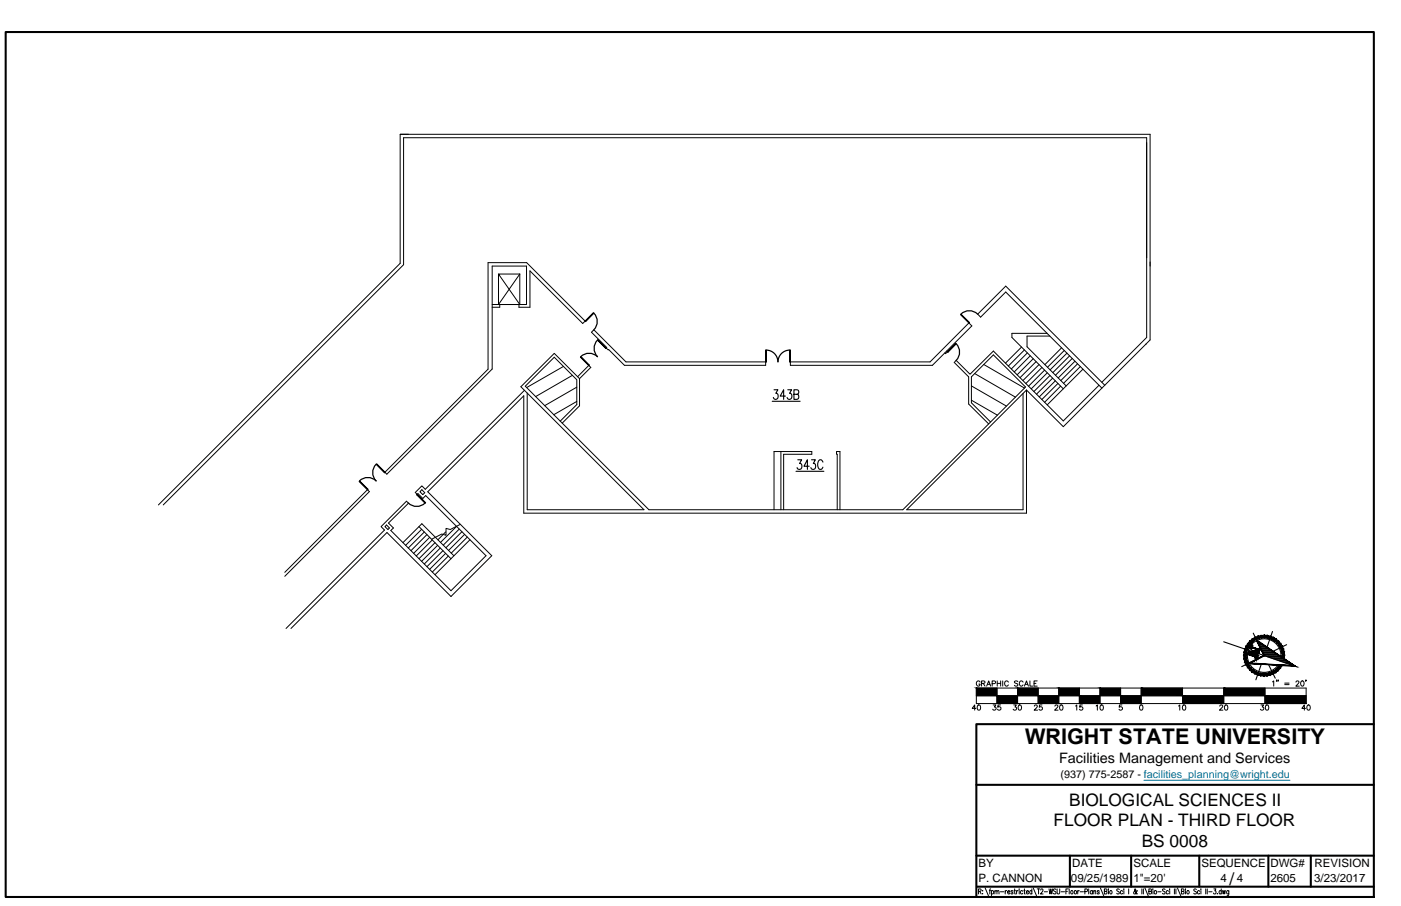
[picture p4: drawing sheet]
<svg xmlns="http://www.w3.org/2000/svg" width="432mm" height="279mm" viewBox="0 0 432 279" stroke-linecap="round" stroke-linejoin="round" font-family="sans-serif">
<!-- layer: A-EXISTING -->
<g fill="none" stroke="#000" stroke-width=".31">
<path d="M123.3 41.4h231.2v63.4l-26.8 26.8-11.3-11.3M125.9 41.4h-2.6v39.8l-74.5 74.5M151.7 93.9h10.6v-11.8h-10.6v31.7l-32.5 32.4-.6-.6 31.8-31.8v-32.8h11.9l18.1 18-.8 .8-16.3-16.3v11.3h-3.4v-.9M153.6 84.5v9.4M154 93.9v.9h-2.3M160.2 84.5h-6.6l6.6 9.4h-6.6M160.2 84.5l-6.6 9.4M160.2 84.5v9.4M178 116.2l3.5-3.5 .6 .6-3.5 3.5M178.6 116.8l-7.8-7.8-10.3 10.3 38 37.9h-36v-36M178.6 116.8v8.4l-5.3 5.3M183 101.7l9.9 9.9h43.1v1.1h-43.5l-4.9-4.9-.1 .1-.7-.6 .2-.1-4.7-4.7z"/>
<path d="M243.6 111.6h43.1l11.9-12 .9 .9-12.1 12.2h-43.8zM291.8 108.3l.2 .2-.6 .6-.2-.2M314.8 107l-4.9 5M315.7 107.9l-4.9 5M316.6 108.9l-4.9 4.9M317.5 109.7l-4.9 5M318.4 110.6l-4.9 5M319.3 111.5l-4.9 5M320.2 112.5l-4.9 4.9M321.1 113.3l-4.9 5M322 114.1l-5 5M322.7 102.8h-10.8v1.3l15.8 15.8"/>
<path d="M322.8 115l-4.9 4.9M323.6 103.6h-7.1v3.3l12.1 12.1M323.6 115.8l-4.9 4.9M324.4 116.6l-4.9 5M325.3 117.4l-5 5M326.1 118.3l-5 4.9M326.9 119.1l-4.9 5M327.2 107.2l-5.2 5.3M328 108.1l-5.2 5.2M328.9 108.9l-5.2 5.2M329.7 109.7l-5.2 5.2M330.5 110.5l-5.2 5.2"/>
<path d="M331.3 111.4l-5.1 5.2M332.1 112.2l-5.1 5.2M333 113l-5.2 5.2M333.8 113.8l-11 11.1M338.7 118.8l-11 11-21.5-21.5-7.2 7.1-4.3-4.3-.6 .7 4.4 4.4v8.4l6.2 6.1M339.6 117.9l13.8-13.8v-61.6h-229v39.1l-74.1 74.1M340.5 118.8l-30.5-30.6-8.7 8.7 .9 .9 7.8-7.7 29.6 29.6M353.2 106.1v.1M161.6 120.4l-30.5 30.5-1.1-1.1-2 2.1 .6 .6 .2-.3 1.5 1.5 .9-.9 18.6 18.6-10.8 10.8-18.5-18.6 .8-.8-1.6-1.5 6.2-6.1-.6-.6-7.9 7.8 1.1 1.1-30.3 30.3M172.6 129.9l5.2-5.1v-7.7l-7-6.9-8.9 8.9 38.1 38.1h78.3l37.8-37.8-9.9-10-6.8 6.8v8l5.9 5.9M240.7 139.2v18M316.4 120.3v38h-155v-36.2l-29.6 29.6 19.8 19.7-12.6 12.6-19.7-19.8-29.6 29.6"/>
<path d="M316.4 120.3l-36.9 36.9h35.8v-35.9M130 151l.9 .9-.6 .6-.9-.8zM238.6 157.2v-18h11.6v.9h-8.7v17.1M258 157.2v-17.1h-.2v-.9h1.1v18M87.8 176.5l25.5-25.5 .5 .6-26 26.1M118.6 162.4l.5-.5 .9 .9-.4 .5zM124.2 167.4l5.8-5.9 9.9 9.9M129.1 162.4l9.9 9.9M129.9 163.3l-4.9 4.9M130.8 164.1l-5 4.9M131.6 164.9l-4.9 4.9M132.4 165.7l-4.9 5"/>
<path d="M133.2 166.5l-4.9 5M134.1 167.4l-5 4.9M134.9 168.2l-5 4.9M135.7 169l-4.9 4.9M136.5 169.8l-4.9 5M137.3 164.1l-2.3 2.4M137.3 170.7l-4.9 4.9M138.2 171.5l-5 4.9M140.7 162.3l-4.9 5M141.5 163.2l-4.9 4.9M141.8 161.7l-3 1.6-1.3-.3v2.1l-1.3-.4-3.1 1.6M142.4 164l-5 4.9"/>
<path d="M143.2 164.8l-4.9 4.9M144 165.6l-4.9 5M144.8 166.5l-10.7 10.7"/>
</g>
<!-- layer: HATCH -->
<path d="M173.7 113l-11.4 6.5M176.4 115.8l-11.3 6.5M177.8 119.4l-9.9 5.7M299.4 119l10.8 6.2M300.4 115.2l12.6 7.3M303.2 112.4l12.6 7.3M177.8 123.8l-7.1 4.1M299.4 123.4l8 4.6" fill="none" stroke="#000" stroke-width=".31"/>
<!-- layer: A-DOOR -->
<g fill="none" stroke="#000" stroke-width=".38">
<path d="M182.9 96.4l.1 .2-2.5 2.6-.1-.2zM183 96.6a3.6 3.6 0 0 1 0 5.1M296.2 96.9l2.6 2.6-.2 .1zM301.3 96.9a3.6 3.6 0 0 0-5.1 0M178.9 110.1l.1-.1 2.6 2.6-.1 .1zM184.2 104.9l.1-.2 2.4 2.8zM184.2 104.9a3.7 3.7 0 0 0-.1 5.1 3.6 3.6 0 0 0-5.1 0M236 108h.1v3.6h-.1zM236.1 108a3.6 3.6 0 0 1 3.6 3.6 3.7 3.7 0 0 1 3.7-3.6M243.4 108h.2v3.6h-.2zM294.6 105.9l.1 .1-2.5 2.6-.2-.1zM294.7 106a3.6 3.6 0 0 1 0 5.1"/>
<path d="M110.7 148.5l.1-.1 2.6 2.5-.1 .1zM115.9 143.2a3.6 3.6 0 0 0 0 5.1 3.6 3.6 0 0 0-5.1 0M116.1 143.1l2.5 2.5-.1 .2-2.5-2.6zM128.6 152.5l2.6 2.5-.2 .2-2.5-2.6zM131 155.1a3.6 3.6 0 0 1-5.1 0"/>
</g>
<!-- layer: ROOM-NUMBER -->
<path d="M238 123.8h8.6M238.6 120.2h1.1l-.6 1.1a.9 .9 0 0 1 .7 1.2 .9 .9 0 0 1-1.2 .5l-.2-.4M242.1 122.1h-1.6l1-1.9v3M242.8 120.2h1.2l-.7 1.1a.9 .9 0 0 1 .7 1.2 .9 .9 0 0 1-1.2 .5l-.2-.4M244.7 121.6h1l.5-.6a.64 .64 0 0 0-.5-.8h-1v3h1a.84 .84 0 0 0 .5-.8 .84 .84 0 0 0-.5-.8M245.3 145.3h8.6M245.9 141.8h1.2l-.7 1.1a.85 .85 0 0 1 .7 1.3 .85 .85 0 0 1-1.4 0M249.4 143.8h-1.6l1-2v3M250.1 141.8h1.2l-.6 1.1a.85 .85 0 0 1 .7 1.3 .85 .85 0 0 1-1.5 0M253.6 142.5a.74 .74 0 0 0-.7-.7 .74 .74 0 0 0-.7 .7v1.6a.72 .72 0 0 0 1.1 .5l.3-.5" fill="none" stroke="#000" stroke-width=".34"/>
<!-- layer: BORDER -->
<path d="M1.7 9.9h421.7v266.7h-421.7zM423.4 223.3h-122.5v53.3M300.9 242h122.5M300.9 263.9h122.5M301.1 273.4h122.3M329.7 263.9v9.5M348.6 263.9v9.5M369.6 263.9v9.5M390.9 263.9v9.5M404 263.9v9.5" fill="none" stroke="#000" stroke-width=".63"/>
<!-- layer: BORDER-NOTE -->
<g fill="none" stroke="#000" stroke-width=".31">
<path d="M301.6 274.9l.7-.1v-.6l-.7-.1v1.6M302 274.9l.4 .8M302.9 274.6h.1M302.9 275.6h.1M303.6 273.8l1 2.4M304.9 274.6h.4M305.3 274.1l-.2 .3v1.3M305.6 274.9l.1-.2a.44 .44 0 0 1 .6 .5 .44 .44 0 0 1-.7 .3M305.6 274.6v1.6M306.6 275l.3-.4 .3 .1 .1 1M306.6 274.6v1.1M307.3 275l.3-.4 .2 .1 .1 1"/>
<path d="M308.3 275h1.1M309.8 274.6v1.1M310.3 274.6l-.5 .5M310.6 275.1h.6l-.1-.4a.44 .44 0 0 0-.5 .5 .44 .44 0 0 0 .6 .3M312.2 274.9l-.2-.3-.4 .1v.3l.6 .5-.2 .2-.4-.2M312.6 274.6h.3M312.7 274.1v1.3l.3 .3M313.3 274.6v1.1M313.8 274.6l-.5 .5M314.1 274.2h.1M314.1 274.6v1.1M315.2 274.9l-.1-.2a.45 .45 0 0 0-.6 .5 .45 .45 0 0 0 .7 .3"/>
<path d="M315.6 274.6h.3M315.7 274.1v1.3l.3 .3M316.3 275.1h.7l-.1-.4a.44 .44 0 0 0-.6 .5 .44 .44 0 0 0 .7 .3M318 274.9l-.1-.2a.44 .44 0 0 0-.6 .5 .44 .44 0 0 0 .7 .3M318 274.1v1.6M318.4 273.8l1.1 2.4M319.7 274.1h.8M320.1 274.1v1.6M320.8 274.5v-.1a.36 .36 0 0 1 .5-.2 .36 .36 0 0 1 .1 .5l-.7 1h.8M321.8 275h1M323.3 274.1l.3 1.6 .3-1.6 .3 1.6 .3-1.6M325.5 274.3l-.3-.2-.5 .2 .1 .4 .5 .3a.42 .42 0 0 1 0 .7 .42 .42 0 0 1-.6-.2"/>
<path d="M325.8 274.1l.1 1.4 .3 .2 .2-.1 .2-.3v-1.2M327 275h1.1M328.5 274.9h.5M329.3 274.1h-.8v1.6M329.5 274.1v1.6M332.2 274.6v1.1M332.6 274.6l-.4 .5M332.9 275h1M334.4 275l.6-.1 .1-.7-.7-.1v1.6M335.5 274.1v1.6M336.7 274.9l-.1-.2a.44 .44 0 0 0-.6 .5 .44 .44 0 0 0 .7 .3M336.7 274.6v1.1"/>
<path d="M337.1 275l.3-.4 .3 .1v1M337.1 274.6v1.1M338.8 274.9l-.2-.3-.4 .1v.3l.6 .5-.2 .2-.4-.2M339.1 273.8l1.1 2.4M340.4 274.9l.7-.1v-.6l-.7-.1v1.6l.7-.1v-.6l-.2-.1M341.6 274.2h.1M341.6 274.6v1.1M345 274.3l-.3-.2-.5 .2 .2 .5 .5 .2a.42 .42 0 0 1-.1 .7 .42 .42 0 0 1-.6-.2M346 274.9l-.1-.2a.44 .44 0 0 0-.6 .5 .44 .44 0 0 0 .7 .3M346.3 274.2h.1M346.4 274.6v1.1M347.9 274.1v1.6"/>
<path d="M350.5 274.8l-.1-.2a.87 .87 0 0 1-.9 1l-.1-.5 .6-.6-.1-.4-.2 .6 .5 .9h.3M351.9 274.1v1.6M352.4 274.1v1.6M352.9 273.8l1 2.4M354.1 274.9l.7-.1 .1-.6-.8-.1v1.6l.8-.1v-.6l-.3-.1M355.3 274.2h.1M355.4 274.6v1.1M356.8 275h1.1M359.1 274.3l-.3-.2-.5 .2 .1 .4 .5 .3a.42 .42 0 0 1 .1 .7 .42 .42 0 0 1-.7-.2M360.1 274.9l-.1-.2a.44 .44 0 0 0-.6 .5 .44 .44 0 0 0 .7 .3M360.4 274.2h.1M360.5 274.6v1.1"/>
<path d="M362 274.1v1.6M362.4 274.1v1.6M362.9 273.8l1 2.4M364.1 274.9l.7-.1 .1-.6-.8-.1v1.6l.8-.1v-.6l-.3-.1M365.4 274.2h.1M365.4 274.6v1.1M368.7 274.3l-.3-.2-.5 .2 .1 .3 .5 .4a.42 .42 0 0 1 .1 .7 .42 .42 0 0 1-.7-.2M369.8 274.9l-.2-.2a.44 .44 0 0 0-.5 .5 .44 .44 0 0 0 .7 .3M370.1 274.2h.1M370.1 274.6v1.1M371.6 274.1v1.6M372.1 274.1v1.6"/>
<path d="M372.5 275h1.1M374.1 274.1h.6l-.3 .6a.46 .46 0 0 1 .4 .7 .46 .46 0 0 1-.8 0M375.2 275.6h.1M376.4 274.9l-.1-.2a.44 .44 0 0 0-.6 .5 .44 .44 0 0 0 .7 .3M376.4 274.1v1.6M376.8 274.6l.2 1.1 .2-1.1 .3 1.1 .2-1.1M378.7 274.6v1.3l-.2 .3h-.3M378.7 274.9l-.1-.2a.44 .44 0 0 0-.6 .5 .44 .44 0 0 0 .7 .3"/>
<circle cx="330.4" cy="275.1" r=".48"/>
<circle cx="331.5" cy="275.1" r=".49"/>
<circle cx="342.4" cy="275.1" r=".48"/>
<circle cx="356.1" cy="275.1" r=".48"/>
<circle cx="366.2" cy="275.1" r=".48"/>
</g>
<path d="M352.6 240.6h45" fill="none" stroke="#007095" stroke-width=".34"/>
<!-- layer: NORTH -->
<g fill="#000" stroke="#000" stroke-width=".31">
<path d="M385.3 199.9l.2-.1zM385.7 199.4l-.1 .3zM385.7 199.3l-.1 .4zM385.6 199l.1 .2zM387.4 202.5v.6zM385.9 199.5l1.8 .8-1.9-.6zM384.9 201.1l2.8-.8-1.7 1.8zM385.9 199.5l2.3 .8z"/>
<path d="M385.3 199.9l.2-.2zM385.6 199l-.3 .9zM385.6 199l-.1 .7zM385.6 199l-.1 .7z"/>
<path d="M385.3 199.9l.2-.2zM385.3 199.9l.2-.1z"/>
<path d="M385.2 200h.2zM385.6 198.9l-.4 1.1zM385.6 198.9l-.3 1zM385.6 198.9l.2 .1z"/>
<path d="M385.7 199.4l-.1 .3zM385.7 199.4l-.1 .3z"/>
<path d="M385.7 199.2l-.1 .5zM385.6 199v.7zM385.6 199v.7zM385.6 199l-.1 .7zM385.6 199l-.1 .7z"/>
<path d="M385.6 199l.1 .2zM385.6 199l.1 .2z"/>
<path d="M385.7 199.3l-.1 .4zM385.7 199.3l-.1 .4z"/>
<path d="M385.8 199.4l-.1 .3zM385.7 199.4v.3zM385.7 199.4v.3zM385.7 199.4v.3zM385.7 199.4l-.1 .3z"/>
<path d="M385.9 199.5l2.3 .8zM385.9 199.6l2.3 .8zM388.3 199.9l-.1 .5zM388.3 199.9l-.1 .5zM388.3 199.9l.2 .1zM388.4 200l-.4 1.5zM388.4 200l-.4 1.5zM386.1 202.1l1.9-.6zM385.9 202.1l2-.7zM385.9 202.1l1.2 .3zM385.9 202.1l1.2 .3z"/>
<path d="M385.8 199.5v.2zM385.8 199.5v.2zM385.8 199.5v.2zM385.8 199.5v.2zM385.8 199.5v.2zM385.8 199.5l-.1 .2z"/>
<path d="M387.4 197.4l-.1 .2 12.1 7.9zM387.3 197.6l12.1 7.9-.8-.2zM384.6 204.6l14.8 .9-.8-.2zM384.6 204.6l.8-.2 13.2 .9zM384.6 204.6l.8-.2 4.1-2.2zM385.4 204.4l4.1-2.2h.3zM387.3 197.5l2.2 4.7h.3zM387.3 197.5h.1l2.4 4.7z"/>
<path d="M390.7 196l1 .2-.3 .7zM390.7 196l-.1 .7 .8 .2zM389.7 195.9l1 .1-.1 .7zM389.7 195.9v.8h.9zM388.8 196l.9-.1v.8zM388.8 196v.7h.9zM387.8 196.2l1-.2v.7zM387.8 196.2l.2 .7 .8-.2zM386.9 196.5l.9-.3 .2 .7zM386.9 196.5l.3 .7 .8-.3zM386 197l.9-.5 .3 .7zM386 197l.4 .6 .8-.4zM385.2 197.7l.8-.7 .4 .6zM385.2 197.7l.6 .5 .6-.6zM385.2 197.7l.6 .5-1.2 .2zM384.6 198.4l.6 .5 .6-.7zM384.6 198.4l.6 .5-1.1 .3zM384.1 199.2l.6 .4 .5-.7zM384.1 199.2l.6 .4-1 .6zM383.7 200.2l.7 .2 .3-.8zM383.7 200.2l.7 .2-1 .7zM383.4 201.1l.7 .1 .3-.8zM383.4 201.1l.7 .1-.8 .9zM384.1 201.2l-.8 .9h.8zM383.3 202.1h.8l-.7 1zM384.1 202.1l-.7 1 .7-.1zM383.4 203.1l.7-.1-.5 1.1zM384.1 203l-.5 1.1 .7-.3zM383.6 204.1l.7-.3-.3 1.1zM384.3 203.8l-.3 1.1 .7-.2zM384 204.9l.7-.2-.2 1.1zM384.7 204.7l-.2 1.1 .6-.4zM384.5 205.8l.6-.4v1.2zM385.1 205.4v1.2l.5-.5zM385.1 206.6l.5-.5 .2 1.1zM385.6 206.1l.2 1.1 .5-.6zM386.3 206.6l.4 1.1-.9-.5zM386.3 206.6l.4 1.1 .3-.6zM387 207.1l.6 1.1-.9-.5zM387 207.1l.6 1.1 .2-.8zM387.8 207.4l.7 1-.9-.2zM387.8 207.4l.7 1 .1-.7zM388.6 207.7l.9 .8-1-.1zM388.6 207.7l.9 .8v-.8zM389.5 207.7l1 .7-1 .1zM389.5 207.7l1 .7-.2-.7zM390.3 207.7l1.1 .6-.9 .1zM390.3 207.7l1.1 .6-.2-.8zM391.2 207.5l1.1 .4-.9 .4zM391.2 207.5l1.1 .4-.3-.7zM392 207.2l1.1 .2-.8 .5zM392 207.2l1.1 .2-.4-.6zM392.7 206.8l1.2 .1-.8 .5zM392.7 206.8l1.2 .1-.5-.6zM393.4 206.3l1.2-.2-.7 .8zM394 205.7l-.6 .6 1.2-.2zM394 205.7l1.1-.4-.5 .8zM394.4 204.9l-.4 .8 1.1-.4z"/>
<path d="M384.9 201.1l-.2 .7 1.3 .3zM384.7 201.8l1.3 .3 1 .5zM386 202.1l1 .5 .1-.1zM387.1 202.5l-.1 .1zM387.1 202.5v.1zM387.2 202.5l-.1 .1zM387.2 202.5l-.1 .1zM387.2 202.5v.2zM387.2 202.5v.2zM387.2 202.5v.2zM387.2 202.5v.2z"/>
<path d="M384.6 201.8l2.4 .8zM384.6 201.8l2.4 .8zM384.8 201.1l-.2 .7zM384.8 201.1l-.1 .7zM384.8 201.1l2.7-.8zM384.9 201.2l2.9-.9zM385.8 199.7l2 .6zM385.8 199.7l2 .6z"/>
<path d="M387.2 202.5v.2zM387.3 202.5l-.1 .2z"/>
<path d="M387.3 202.5l-.1 .2zM387.3 202.5v.2zM387.3 202.5v.2zM387.3 202.5v.3zM387.3 202.5v.3z"/>
<path d="M387.3 202.5v.3zM387.3 202.5v.3z"/>
<path d="M387.3 202.5v.3zM387.4 202.5l-.1 .4z"/>
<path d="M387.4 202.5l-.1 .4zM387.4 202.5l-.1 .4zM387.4 202.5l-.1 .5z"/>
<path d="M387.4 202.5l-.1 .5zM387.4 202.5l-.1 .5zM387.4 202.5l-.1 .5z"/>
<path d="M387.4 202.5v.6zM387.4 202.4v.7z"/>
<path d="M387.5 202.3l-.1 .8zM387.5 202.3l-.1 .8z"/>
<path d="M387.5 202.3l-.1 .8zM387.5 202.2l-.1 .9z"/>
<path d="M387.5 202.1l.2 .1zM387.6 202.2l-.2 1zM387.6 202.2l-.2 1zM387.2 203.1l.2 .1z"/>
<path d="M387.5 202.2l-.1 .9zM387.6 202.2l-.2 .9z"/>
<path d="M387.7 200.3h.5l-.3 1.2zM387.7 200.3l-1.7 1.8 1.9-.6z"/>
<path d="M388.3 199.9l-.4 1.6zM388.3 199.9l-.4 1.6z"/>
<path d="M395.9 202.1v1l-.7-.1zM395.2 202.1v.9l.7-.9zM395.8 201.1l.1 1h-.7zM395.1 201.3l.1 .8 .6-1zM395.6 200.2l.2 .9-.7 .2zM394.9 200.5l.2 .8 .5-1.1zM395.2 199.3l.4 .9-.7 .3zM394.6 199.7l.3 .8 .3-1.2zM394.7 198.5l.5 .8-.6 .4zM394.1 198.9l.5 .8 .1-1.2zM394.1 197.8l.6 .7-.6 .4zM394.1 197.8l-.5 .5 .5 .6zM393.4 197.1l.7 .7-.5 .5zM393.4 197.1l-.4 .6 .6 .6zM392.6 196.6l.8 .5-.4 .6zM392.6 196.6l-.4 .7 .8 .4zM391.7 196.2l.9 .4-.4 .7zM391.7 196.2l-.3 .7 .8 .4z"/>
</g>
<g fill="none" stroke="#000" stroke-width=".31">
<path d="M385.5 199.7h.1M385.5 199.6h.1M385.6 199.2v.1M385.6 199.3l.1 .2M385.7 199.6l-.1 .1M387.3 202.8h.1M387.2 202.7h.1M387.2 202.5h.1M387.2 202.9h.1M387.3 202.5h.1M387.4 202.5h.1M387.4 202.4h.1"/>
<path d="M387.5 202.2h.1"/>
</g>
<circle cx="385.8" cy="199.7" r=".17" fill="#000"/>
<g fill="none" stroke="#000" stroke-width=".34">
<path d="M377.2 197.9l8.6 3M386.3 195.3l2 4.2M387.7 197.8l2.2 4.5M388.2 198l2.1 4.5M388.6 198.3l2.1 4.3M389.1 198.7l2 4M389.6 199l1.8 3.8M390 199.3l1.8 3.7M391 200l1.6 3.2M392.2 194.7l-1.7 4.9 1.7 3.5M396.6 198.8l-4.3 2.1 1.4 2.7M386.9 203.5l-4.2 2.1"/>
<path d="M387.7 201.5l11.3 3.9M388.8 204.8l-1.7 4.8M391 204.9l2 4.2M391.4 200.3l1.6 3M391.9 200.6l1.4 2.9M392.8 201.2l1.3 2.5M393.3 201.5l1.1 2.3M393.8 201.8l1 2.2M394.2 202.2l1 1.9M394.7 202.5l.8 1.7M394.8 202.5a5.2 5.2 0 0 0-6.6-5.3 5.2 5.2 0 0 0-2.8 8 5.2 5.2 0 0 0 8.5-.1M395.2 202.8l.7 1.6"/>
<path d="M395.6 203.1l.7 1.4M396.1 203.4l.5 1.2M396.6 203.7l.4 1M397 204.1l.4 .8M397.4 204.4l.4 .6M397.9 204.7l.2 .4M398.4 205l.1 .2M398.8 205.3l.1 .1"/>
</g>
<!-- layer: Graphic Scale -->
<g fill="none" stroke="#000" stroke-width=".31">
<path d="M300.8 218.5h-1.2l.8-1.1v1.6M300.9 212.2h101.7v4.8h-101.7zM300.9 214.6h101.7M301.4 217.5a.79 .79 0 0 1 .9 .6 .79 .79 0 0 1-.5 .9l-.5-.3zM302.1 210.4a.59 .59 0 0 0-.7-.4 .59 .59 0 0 0-.5 .6v.4a.58 .58 0 0 0 .6 .6 .58 .58 0 0 0 .6-.6h-.4M302.5 210.7h.9l.2-.4-.4-.3h-.7v1.6M303 210.7l.6 .9M304.1 211.6l.6-1.6 .6 1.6M304.3 211h.8M305.8 210.8l.9-.1 .1-.4-.3-.3h-.7v1.6M306.1 217.4h.8l-.4 .6a.53 .53 0 0 1 .5 .5 .53 .53 0 0 1-.4 .6 .53 .53 0 0 1-.6-.4M307.3 212.2v4.8"/>
<path d="M307.4 210v1.6M307.4 210.7h1M308.4 217.4h-.8l-.1 .7a.56 .56 0 0 1 .9 0 .56 .56 0 0 1-.2 .8 .56 .56 0 0 1-.8-.2M308.4 210v1.6M309 210v1.6M310.8 210.4a.59 .59 0 0 0-.7-.4 .59 .59 0 0 0-.5 .6v.4a.59 .59 0 0 0 .5 .6 .59 .59 0 0 0 .7-.4M312.4 217.4h.8l-.4 .6a.53 .53 0 0 1 .4 .9 .53 .53 0 0 1-.9-.2M313.6 212.2v4.8M313.7 210.2l-.4-.2-.7 .2 .1 .3 .9 .4v.6l-.6 .1-.4-.3M314 217.5a.73 .73 0 0 1 .9 .7 .73 .73 0 0 1-.9 .7l-.2-.6zM315.3 210.4a.59 .59 0 0 0-.6-.4 .59 .59 0 0 0-.5 .6v.4a.59 .59 0 0 0 .4 .6 .59 .59 0 0 0 .7-.4M315.7 211.6l.7-1.6 .6 1.6"/>
<path d="M316 211h.8M317.4 210v1.6h.9M318.7 210.7h.6M318.8 217.8l.2-.3 .4-.1 .3 .5-1 1.1h1.1M319.7 210h-1v1.6h1M320 212.2v4.8M321.2 217.4h-.8l-.1 .7a.56 .56 0 0 1 .8 0 .56 .56 0 0 1-.1 .8 .56 .56 0 0 1-.8-.2M325.1 217.8l.3-.4h.3l.4 .5-1.1 1.1h1.1M326.3 212.2v4.8M326.8 217.5a.79 .79 0 0 1 .9 .6 .79 .79 0 0 1-.5 .9l-.5-.3zM331.5 217.7l.4-.3v1.6M332.7 212.2v4.8"/>
<path d="M333.6 217.4h-.8v.7a.56 .56 0 0 1 .8 0 .56 .56 0 0 1-.1 .8 .56 .56 0 0 1-.8-.2M337.8 217.7l.4-.3v1.6M339 212.2v4.8M339.3 217.5a.79 .79 0 0 1 .9 .6 .79 .79 0 0 1-.5 .9l-.6-.3-.1-.6zM345.4 212.2v4.8M345.8 217.4h-.8l-.1 .7a.57 .57 0 0 1 .9-.1 .57 .57 0 0 1-.1 .9 .57 .57 0 0 1-.8-.2M351.4 217.5a.79 .79 0 0 1 1 .6 .79 .79 0 0 1-.6 .9l-.5-.3zM351.7 212.2v4.8M363.2 217.7l.4-.3v1.6M364.5 212.2v4.8M364.7 217.5a.79 .79 0 0 1 .9 .6 .79 .79 0 0 1-.5 .9l-.6-.3-.1-.6zM375.9 217.8l.3-.4h.4l.3 .5-1.1 1.1h1.1"/>
<path d="M377.2 212.2v4.8M377.6 217.5a.78 .78 0 0 1 .9 .6 .78 .78 0 0 1-.5 .9l-.5-.3-.1-.6zM388.6 217.4h.8l-.4 .6a.53 .53 0 0 1 .4 .9 .53 .53 0 0 1-.9-.2M389.9 212.2v4.8M390.2 217.5a.79 .79 0 0 1 .9 .6 .79 .79 0 0 1-.5 .9l-.5-.3zM392.2 210.3l.4-.3v1.6M393.5 209.8h-.1h.1l-.1 .4M394 209.8h-.2h.2l-.2 .4M396 210.7h1.3M396 211.1h1.3M399.4 210.4l.3-.4 .7 .3-1 1.3h1M401.1 210.1a.79 .79 0 0 1 .9 .5 .79 .79 0 0 1-.5 1l-.5-.3-.1-.6z"/>
<path d="M402.4 218.5h-1.2l.8-1.1v1.6M402.6 209.8h-.2h.2l-.2 .4M403 217.5a.78 .78 0 0 1 .9 .6 .78 .78 0 0 1-.5 .9l-.5-.3-.1-.6z"/>
</g>
<g fill="#000" stroke="#000" stroke-width=".31">
<path d="M300.9 212.2l6.4 2.4v-2.4zM300.9 212.2l6.4 2.4h-6.4z"/>
<path d="M307.3 214.6l6.3 2.4v-2.4zM307.3 214.6l6.3 2.4h-6.3z"/>
<path d="M313.6 212.2l6.4 2.4v-2.4zM313.6 212.2l6.4 2.4h-6.4z"/>
<path d="M320 214.6l6.3 2.4v-2.4zM320 214.6l6.3 2.4h-6.3z"/>
<path d="M326.3 212.2l6.4 2.4v-2.4zM326.3 212.2l6.4 2.4h-6.4z"/>
<path d="M332.7 214.6l6.3 2.4v-2.4zM332.7 214.6l6.3 2.4h-6.3z"/>
<path d="M339 212.2l6.4 2.4v-2.4zM339 212.2l6.4 2.4h-6.4z"/>
<path d="M345.4 214.6l6.3 2.4v-2.4zM345.4 214.6l6.3 2.4h-6.3z"/>
<path d="M351.7 212.2l12.8 2.4v-2.4zM351.7 212.2l12.8 2.4h-12.8z"/>
<path d="M364.5 214.6l12.7 2.4v-2.4zM364.5 214.6l12.7 2.4h-12.7z"/>
<path d="M377.2 212.2l12.7 2.4v-2.4zM377.2 212.2l12.7 2.4h-12.7z"/>
<path d="M389.9 214.6l12.7 2.4v-2.4zM389.9 214.6l12.7 2.4h-12.7z"/>
</g>
<text font-size="6.7" x="315.9" y="229.5">WRIGHT STATE UNIVERSITY</text>
<g font-size="5.3">
<text x="329.5" y="248.5">BIOLOGICAL SCIENCES II</text>
<text x="324.7" y="254.9">FLOOR PLAN - THIRD FLOOR</text>
<text x="351.9" y="261.3">BS 0008</text>
<text x="378.9" y="272.8">/</text>
</g>
<text font-size="4.4" x="326.4" y="235.4">Facilities Management and Services</text>
<g font-size="3.5">
<text x="301.6" y="267.4">BY</text>
<text x="330.4" y="267.4">DATE</text>
<text x="349.3" y="267.4">SCALE</text>
<text x="370.3" y="267.4">SEQUENCE</text>
<text x="391.6" y="267.4">DWG#</text>
<text x="405.2" y="267.4">REVISION</text>
<text x="301.6" y="272.1">P. CANNON</text>
<text x="330.1" y="272.1">09/25/1989</text>
<text x="349.3" y="272.1">1&quot;=20'</text>
<text x="376.2" y="272.1">4</text>
<text x="381.2" y="272.1">4</text>
<text x="391.6" y="272.1">2605</text>
<text x="405.1" y="272.1">3/23/2017</text>
</g>
<text font-size="3.3" x="326.9" y="240">(937) 775-2587 - facilities_planning@wright.edu</text>
</svg>
